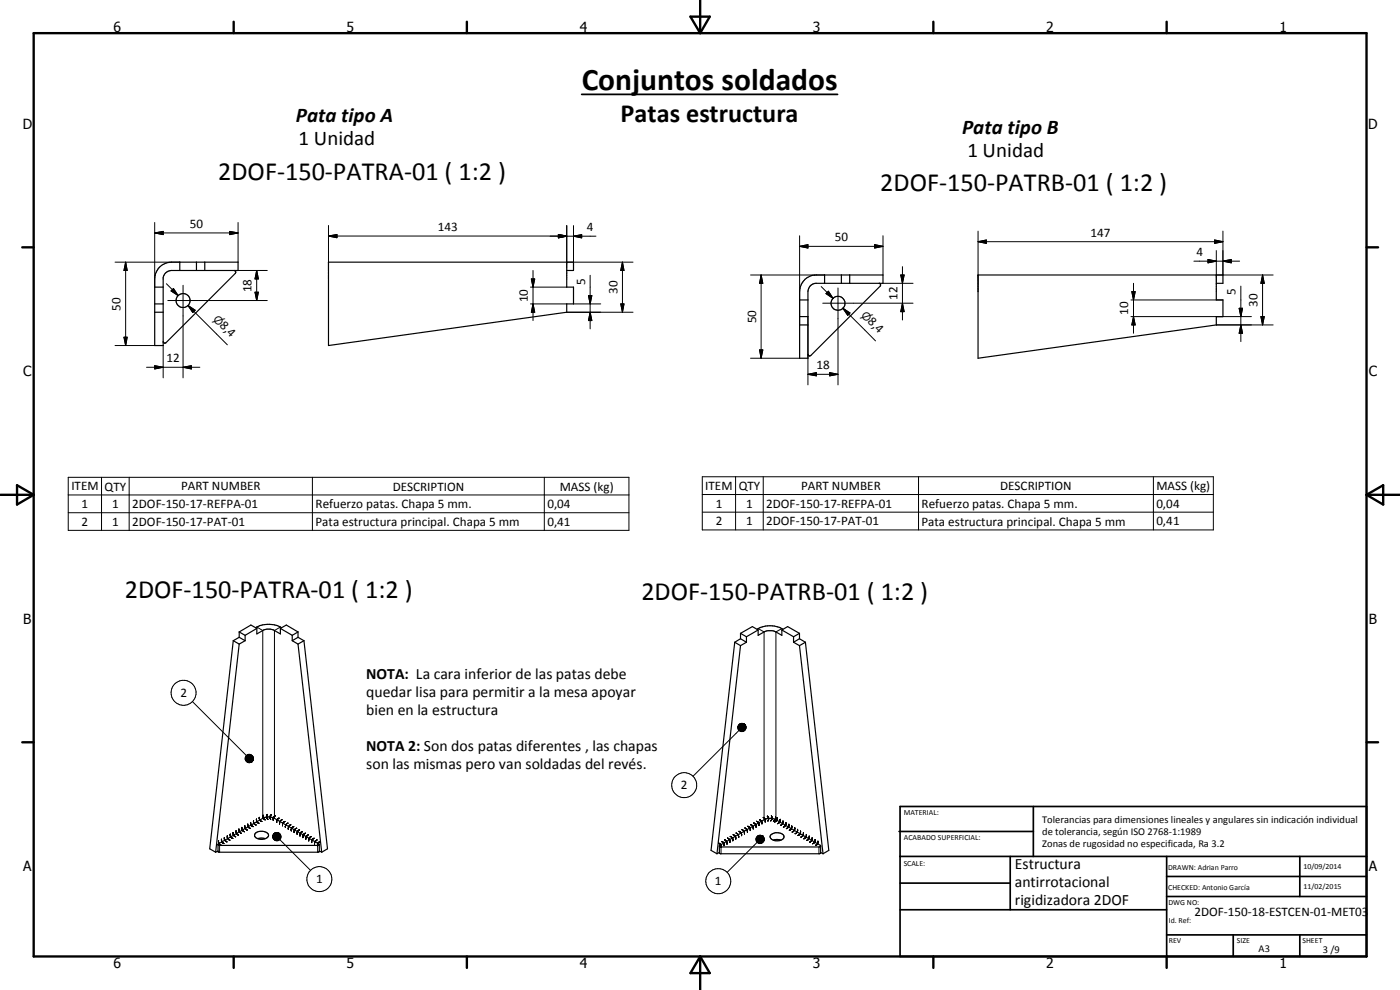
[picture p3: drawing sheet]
<svg xmlns="http://www.w3.org/2000/svg" width="420mm" height="297mm" viewBox="0 0 420 297" stroke-linecap="round" stroke-linejoin="round" font-family="sans-serif">
<g fill="none" stroke="#000" stroke-width=".3">
<path d="M34.5 78.7h19.5M37.7 78.7l.5 2.5h-1zM37.7 78.7v25M46.4 69.9l2.6-.5v1zM46.4 69.9h25M46.4 66.8v19.3M68.9 69.4l2.5 .5-2.5 .5zM71.4 66.8v11.9M98.6 70.8l2.5-.4v.9zM98.6 70.8h71.5M98.6 67.6v16.1M165.1 70.9h13.7"/>
<path d="M167.6 70.4l2.5 .4-2.5 .5zM167.6 70.4l2.5 .5-2.5 .5zM167.6 70.4v1l2.5-.6M167.6 70.4l2.5 .4M167.6 70.4l2.5 .5M170.1 67.6v11.1h19.9M172.1 70.9l2.5-.5v1zM172.1 67.7v11M186.8 78.7l.5 2.5h-1zM186.8 78.7v15M240 73.9l2.5-.5v1zM240 73.9h25"/>
<path d="M240 70.7v26.8M262.5 73.4l2.5 .5-2.5 .5zM265 70.7v11.8M293.5 72.5l2.5-.5v1zM293.5 72.5h73.5M293.5 69.3v18.2M358.3 78.4h13.7M362.5 77.9l2.5 .5-2.5 .5zM364.5 72l2.5 .5-2.5 .5zM365 75.2v7.3h17.1M367 78.4l2.5-.5v1zM367 69.3v13.2"/>
<path d="M49.9 85.1l3.6 3.6M50.4 90.2h29.8M51.3 87.3l.8-.7 1.4 2.1zM52.1 86.6l1.4 2.1-2.2-1.4zM54.9 85.6v27.8M56.4 91.7l2.2 1.4-.7 .7zM56.4 91.7l11.8 11.8M71.4 81.2h8.8M76.5 87.7h1l-.5 2.5zM77 81.2l.5 2.5h-1zM77 81.2v9M159.2 91.2h10.9"/>
<path d="M159.2 86.1h10.9M159.5 83.7h1l-.5 2.4zM160 91.2l.5 2.5h-1zM160 81.2v15M170.1 93.7h19.9M172.1 91.2h8.2M176.6 88.7h1l-.5 2.5zM177.1 93.7l.5 2.5h-1zM177.1 82.6v16.1M186.3 91.2h1l-.5 2.5zM225.2 82.5h22.3M228.4 82.5l.5 2.5h-.9z"/>
<path d="M228.4 82.5v25M242.5 95v20.5M246.5 86l3.5 3.5M246.9 91h27.1M247.9 88.1l.7-.7 1.4 2.1zM251.5 86.4v29.1M253 92.5l2.1 1.4-.7 .7zM253 92.5l1.8 1.7M253 92.5l9.8 9.8M265 85h9M270.3 82.5h1l-.5 2.5zM270.8 91l.5 2.5h-1z"/>
<path d="M270.8 80v16M339.4 95h36.2M339.4 90h27.6M339.7 87.5h1l-.5 2.5zM340.2 95l.5 2.5h-1zM340.2 85v15M365 97.5h17.1M371.9 92.5h1l-.5 2.5zM372.4 97.5l.5 2.5h-1zM372.4 85.9v16.6M378.4 95h1l-.5 2.5zM378.9 82.5l.5 2.5h-1z"/>
<path d="M378.9 82.5v15M34.5 103.7h11.9M37.2 101.2h1l-.5 2.5zM44 110.2h16M46.4 109.7l2.6 .5-2.6 .5zM49 103.7v9.7M54.9 110.2l2.5-.5v1zM225.2 107.5h14.8M228 105h.9l-.5 2.5zM242.5 112.3l2.5-.5v1zM242.5 112.3h9M249 111.8l2.5 .5-2.5 .5z"/>
<path d="M20.5 143.2h168.3v15.9h-168.3zM20.5 148.5h168.3M20.5 153.8h168.3M30.5 143.2v15.9M38.8 143.2v15.9M93.8 143.2v15.9M163.4 143.2v15.9M210.8 143h153.3v16h-153.3zM210.8 148.4h153.3M210.8 153.7h153.3M220.8 143v16M229.1 143v16"/>
<path d="M275.7 143v16M346.1 143v16M77.1 188.1l1.8 1.1v56.3M84.1 188.1l-1.7 1.1v56.3M227.5 188.6l1.8 1v56.4M234.6 188.6l-1.7 1v56.4M57.7 210.5l16.2 16.2M221.4 218.1l2.2-.7-2.2 .9zM221.4 218.3l2.2-.9-2.2 1.2zM221.4 218.6l2.2-1.2-2.1 1.4zM221.5 217.8l2.1-.4-2.2 .7zM221.5 218.8l2.1-1.4-2 1.7z"/>
<path d="M221.6 217.6l2-.2-2.1 .4zM221.6 219.1l2-1.7-1.7 1.8zM221.8 219.2l-13.8 13.7M221.8 217.3l.2-.1 1.6 .2zM221.8 217.3l1.8 .1-2 .2zM222 217.2l1.6 .2zM222.3 217.1l1.3 .3zM222.5 217l1.1 .4zM222.8 217l.8 .4zM223.1 217.1l.5 .3zM223.6 217.4l-1.5 2-.2-.2zM223.6 217.4l-1.3 2.1-.2-.1z"/>
<path d="M223.6 217.4l-1 2.1h-.3zM223.6 217.4l-.7 2.1h-.3zM223.6 217.4l-.5 2-.2 .1zM223.6 217.4l-.3 1.9-.2 .1zM223.6 217.4v1.7l-.3 .2zM223.6 217.4l.1 1.5-.1 .2zM223.6 217.4l.2 1.3-.1 .2zM223.6 217.4l.2 1.3zM223.6 217.4l.3 1zM223.6 217.4l.3 .7zM223.6 217.4l.2 .4zM223.6 217.4l.1 .2z"/>
<path d="M73.6 227.5l2.1 1-2.1-.7zM73.6 227.8l2.1 .7-2-.4zM73.6 227.3l2.1 1.2-2.1-1zM73.7 227l2 1.5-2.1-1.2zM73.7 228.1l2 .4-1.9-.2zM73.8 226.8l.2-.2 1.7 1.9zM73.8 226.8l1.9 1.7-2-1.5zM73.8 228.3l1.9 .2h-1.7zM74 228.5h1.7zM74 226.6l.2-.2 1.5 2.1zM74.2 228.6l1.5-.1-1.2 .3zM74.2 226.4h.3l1.2 2.1z"/>
<path d="M74.5 228.8l1.2-.3zM74.5 226.4l.2-.1 1 2.2zM74.7 228.9l1-.4zM74.7 226.3l.3 .1 .7 2.1zM75 228.8l.7-.3zM75 226.4h.3l.4 2.1zM75.3 228.8l.4-.3zM75.3 226.4l.2 .2 .2 1.9zM75.5 228.6l.2-.1zM75.5 226.6l.2 .1v1.8zM75.7 226.7l.2 .2-.2 1.6zM75.9 226.9l.1 .3-.3 1.3z"/>
<path d="M76 228l-.3 .5zM76 227.8l-.3 .7zM76 227.2l-.3 1.3zM76.1 227.5l-.4 1zM65.6 252.3l.1 .7 .7 .6M65.9 253.7v2M66.5 251.8l.2 .9 .5 .4M67.3 251.3l.1 .7 .7 .6M68.2 250.8l.1 .7 .7 .6M69.1 250.3l.1 .7 .7 .6M70 249.8l.1 .6 .6 .7M70.9 249.3l.1 .8 .6 .5"/>
<path d="M71.7 248.8l.1 .6 .7 .7M72.6 248.2l.1 .8 .7 .6M73.5 247.8l.2 .9 .5 .3M74.4 247.3v.6l.7 .6M75.2 246.8l.2 .8 .6 .4M76.1 246.3v.6l.8 .6M77 245.7v.7l.7 .6M77.8 245.2l.3 .9 .5 .4M79 244.6l.1 .9 .5 .5M80.2 244.3l-.2 .7 .4 .8M81.4 244.4l-.3 .6 .1 .9M82.2 250.1l-.3 .5z"/>
<path d="M82.2 250.1l-.3 .8zM82.2 250.1l-.3 1zM82.2 250.1l-.3 1.3zM82.2 250.1l-.2 1.5zM82.2 250.1v1.8l-.2-.3zM82.2 250.1l.2 2-.2-.2zM82.2 250.1l.4 2.1-.2-.1zM82.2 250.1l.7 2.2-.3-.1zM82.2 250.1l.9 2.2h-.2zM82.2 250.1l1.2 2.2h-.3zM82.2 250.1l1.4 2-.2 .2zM82.2 250.1l1.7 1.9-.3 .1z"/>
<path d="M82.2 250.1l1.9 1.7-.2 .2zM82.2 250.1l2 1.5-.1 .2zM82.2 250.1l2.1 1.2-.1 .3zM82.2 250.1l2.2 1-.1 .2zM82.2 250.1l2.1 .7 .1 .3zM82.2 250.1l2 .5 .1 .2zM82.2 250.1l1.9 .2 .1 .3zM82.2 250.1h1.7l.2 .2zM82.2 250.1l1.5-.2 .2 .2zM82.2 250.1l1.5-.2zM82.2 250.1l1.3-.2zM82.2 250.1l1-.3z"/>
<path d="M82.2 250.1l.8-.3zM82.2 250.1l.5-.2zM82.2 250.1l.3-.1zM82.6 244.8l-.5 .5-.1 .9M83.8 245.5l-.6 .4-.2 .9M84 251.9l9.2 9.3M84.7 246l-.7 .5-.1 .8M85.5 246.5l-.6 .6-.1 .7M86.4 247l-.6 .6-.1 .7M87.3 247.5l-.7 .6-.1 .7M88.2 248l-.6 .4-.2 .9M89.1 248.5l-.8 .6v.7"/>
<path d="M89.9 249l-.7 .6v.7M90.8 249.5l-.7 .6-.1 .7M91.6 250l-.6 .6-.1 .7M92.5 250.5l-.6 .6-.1 .7M93.4 251l-.7 .6v.7M94.3 251.5l-.6 .4-.2 .9M95.2 252l-.7 .6-.1 .7M96 252.5l-.5 .4-.2 .5v2.3M215.7 253l.7 .6v.7M216.4 254.1v2.1M216.6 252.5l.6 .6 .1 .6M217.4 252l.7 .6 .1 .7"/>
<path d="M218.3 251.5l.7 .6v.7M219.1 251l.8 .6v.7M220 250.4l.2 .2a.99 .99 0 0 1 .6 1.2M220.9 249.9l.7 .7 .1 .6M221.8 249.4l.7 .7v.6M222.7 248.9l.6 .7 .1 .6M223.6 248.4l.6 .6 .1 .7M224.4 247.9l.6 .4 .2 .9M225.3 247.4l.7 .6v.7M226.2 246.9l.7 .6v.7M226.9 251.6l2.1-.6-2.1 .9zM226.9 251.9l2.1-.9-2.1 1.1z"/>
<path d="M226.9 252.1l2.1-1.1-2 1.4zM227 251.3l2-.3-2.1 .6zM227 252.4l2-1.4-1.9 1.6zM227 246.4l.6 .4 .2 .9M227.1 251.1l1.9-.1-2 .3zM227.1 252.6l1.9-1.6-1.7 1.8zM227.2 252.7l-9 9M227.3 250.9l.2-.2 1.5 .3zM227.3 250.9l1.7 .1-1.9 .1zM227.5 250.7l1.5 .3zM227.7 250.7l1.3 .3zM227.9 245.9l.7 .6 .1 .7"/>
<path d="M228 250.6l1 .4zM228.2 250.6l.8 .4zM228.5 250.7l.5 .3zM229 251l-1.5 2-.2-.2zM229 251l-1.2 2.1-.3-.1zM229 251l-1 2.1h-.2zM229 251l-.7 2.1h-.3zM229 251l-.4 2-.3 .1zM229 251l-.2 1.9-.2 .1zM229 251v1.7l-.2 .2zM229 251l.2 1.5-.2 .2zM229 251l.3 1.2-.1 .3z"/>
<path d="M229 251l.3 1.2zM229 251l.4 1zM229 251l.3 .7zM229 251l.3 .4zM229 251l.1 .2zM229.1 245.2l.5 .5v.9M230.3 244.9l.4 .8-.2 .6M231.5 244.8l.2 .9-.4 .6M232.7 245.1v.6l-.6 .7M233.2 245.3a1.1 1.1 0 0 1-.7 1.3M234.1 245.8l-.1 .7-.6 .6M235 246.3l-.2 .9-.5 .4"/>
<path d="M235.9 246.8l-.1 .7-.7 .7M236.8 247.3l-.1 .7-.7 .6M237.6 247.8v.7l-.7 .6M238.5 248.3l-.1 .7-.7 .6M239.3 248.8v.8l-.7 .5M240.2 249.3v.8l-.7 .6M241.1 249.9l-.2 .8-.5 .5M242 250.4l-.1 .7-.7 .6M242.9 250.9l-.1 .6-.7 .6M243.7 251.4l-.2 .9-.5 .3M244.6 251.9l-.1 .7-.6 .6M245.5 252.4l-.2 .9-.5 .4"/>
<path d="M245.8 254.1v2.1"/>
<circle cx="55.1" cy="207.9" r="3.8"/>
<circle cx="205.3" cy="235.6" r="3.8"/>
<circle cx="95.8" cy="263.8" r="3.7"/>
<circle cx="215.5" cy="264.4" r="3.8"/>
</g>
<g fill="none" stroke="#000" stroke-width=".35">
<path d="M54 78.7v2.5M59 78.7v2.5M61.5 78.7v2.5M170.1 78.7v7.4h2v5.1h-2v2.5l-71.5 10v-25h73.5v2.5h-2M46.4 86.1h2.6M46.4 91.2h2.6M46.4 93.7h2.6M47.7 80.3a5.4 5.4 0 0 1 3.8-1.6h19.9v2.5h-19.9a2.57 2.57 0 0 0-2.5 2.1v20.4h-2.6v-20l.3-1.6zM70.3 81.2l.4 .2-.1 .6-20.8 20.8-.5 .2-.3-.4M240 90h2.5M240 95h2.5M240 97.5h2.5"/>
<path d="M241.6 83.8l1.8-1.1 1.6-.2h20v2.5h-20.4a2.57 2.57 0 0 0-2.1 2.5v20h-2.5v-20a5.4 5.4 0 0 1 1.6-3.7zM247.5 82.5v2.5M252.5 82.5v2.5M255 82.5v2.5M263.9 85l.4 .4-.2 .5-20.7 20.7-.5 .2-.4-.5M365 82.5v7.5h2v5h-2v2.5l-71.5 10v-25h73.5v2.5h-2M70 192.2l1.8 1.1M70 192.2l-7.1 62.5 1.8 1M71.8 189.6l1.8 1M71.8 189.6v1.6M71.8 191.2l1.8 1M71.8 191.2l-1.8 1"/>
<path d="M71.8 193.3l-7.1 62.4M73.6 190.6v1.6M73.6 192.2l-1.8 1.1M76.7 188.3a7.9 7.9 0 0 1 7.8 0M77.1 188.6v1.6a5.1 5.1 0 0 1 4.7-1.3l2.3 1.3v-1.6M77.1 188.6l-3.5 2M77.1 188.6l-1.8-1.1-3.5 2.1M84.1 188.6l1.8-1.1 3.5 2.1M84.1 188.6l3.6 2M87.7 190.6v1.6M87.7 192.2l1.7 1.1M89.4 189.6l-1.7 1"/>
<path d="M89.4 189.6v1.6M89.4 191.2l-1.7 1M89.4 191.2l1.8 1M89.4 193.3l7.2 62.4M91.2 192.2l-1.8 1.1M91.2 192.2l7.1 62.5-1.7 1M220.5 192.7l1.7 1M220.5 192.7l-7.1 62.4 1.8 1.1M222.2 190l1.8 1.1M222.2 190v1.6M222.2 191.6l1.8 1.1M222.2 191.6l-1.7 1.1"/>
<path d="M222.2 193.7l-7 62.5M224 191.1v1.6M224 192.7l-1.8 1M227.2 188.8a7.7 7.7 0 0 1 7.8 0M227.5 189v1.6l1.8-1a4 4 0 0 1 3.6 0l1.7 1v-1.6M227.5 189l-3.5 2.1M227.5 189l-1.7-1-3.6 2M234.6 189l1.8-1 3.5 2M234.6 189l3.6 2.1M238.2 191.1v1.6M238.2 192.7l1.7 1M239.9 190l-1.7 1.1"/>
<path d="M239.9 190v1.6M239.9 191.6l-1.7 1.1M239.9 191.6l1.8 1.1M239.9 193.7l7.1 62.5M241.7 192.7l-1.8 1M241.7 192.7l7 62.4-1.7 1.1M65.4 255.3l-.7 .4M65.5 253.3l13.6-7.9a3.7 3.7 0 0 1 3.3 .1l13.4 7.8v2.2l-.3 .2h-29.8l-.3-.2zM76.7 250a2.68 2.68 0 0 1 3.9 .5 2.37 2.37 0 0 1-3.5 1 .9 .9 0 0 1-.4-1.5zM77.4 251.6l.9-.1 1.3 .1M95.8 255.3l.8 .4M95.8 253.4l-.3 .3h-29.8l-.3-.3"/>
<path d="M215.9 255.8l-.7 .4M215.9 253.9l.3 .2h29.7l.4-.2M215.9 253.7l13.7-7.9a4 4 0 0 1 3.3 .2l13.3 7.6 .1 2.3-.4 .3h-29.7l-.3-.3zM231.3 250.5a2.64 2.64 0 0 1 4 .5 2.11 2.11 0 0 1-3.2 1.1l-.3-.1a.87 .87 0 0 1-.7-.6 .87 .87 0 0 1 .2-.9zM232.1 252.1l.9-.2 1.3 .2M246.3 255.8l.7 .4"/>
<circle cx="55" cy="90.2" r="2.1"/>
<circle cx="251.5" cy="91" r="2.1"/>
</g>
<g fill="none" stroke="#000" stroke-width=".71">
<path d="M10.1 9.9h400v277.1h-400zM70.1 6.5v3.4M140.1 6.5v3.4M207.2 5h5.8l-2.9 4.9zM210.1 0v9.9M280.1 6.5v3.4M350.1 6.5v3.4M6.7 74.2h3.4M410.1 74.2h3.5M.1 148.5h10M5.1 145.6l5 2.9-5 2.9zM410.1 148.5h10"/>
<path d="M410.1 148.5l5-2.9v5.8zM6.7 222.7h3.4M410.1 222.7h3.5M70.1 287v3.4M140.1 287v3.4M210.1 287v10M210.1 287l2.9 5h-5.8zM280.1 287v3.4M350.1 287v3.4"/>
</g>
<g fill="none" stroke="#000" stroke-width=".51">
<path d="M269.8 249.5h40.3M270.1 242h140v45h-140zM270.1 257h140M303.2 257v16M310.1 242v15M350.1 257v30M390.1 257v12M270.1 265h33.1M270.1 273h80M350.1 269h60M350.1 263h60M350.1 280.5h60"/>
<path d="M370.1 280.5v6.5M390.1 280.5v6.5"/>
</g>
<g fill="#000">
<path d="M46.4 69.9l2.6-.5v1zM68.9 69.4l2.5 .5-2.5 .5zM98.6 70.8l2.5-.4v.9zM167.6 70.4l2.5 .4-2.5 .5zM167.6 70.4l2.5 .5-2.5 .5zM172.1 70.9l2.5-.5v1zM240 73.9l2.5-.5v1zM262.5 73.4l2.5 .5-2.5 .5zM293.5 72.5l2.5-.5v1zM362.5 77.9l2.5 .5-2.5 .5zM364.5 72l2.5 .5-2.5 .5zM367 78.4l2.5-.5v1z"/>
<path d="M37.7 78.7l.5 2.5h-1zM52.1 86.6l1.4 2.1-2.2-1.4zM56.4 91.7l2.2 1.4-.7 .7zM76.5 87.7h1l-.5 2.5zM77 81.2l.5 2.5h-1zM159.5 83.7h1l-.5 2.4zM160 91.2l.5 2.5h-1zM176.6 88.7h1l-.5 2.5zM177.1 93.7l.5 2.5h-1zM186.3 91.2h1l-.5 2.5zM186.8 78.7l.5 2.5h-1zM228.4 82.5l.5 2.5h-.9z"/>
<path d="M247.9 88.1l.7-.7 1.4 2.1zM253 92.5l2.1 1.4-.7 .7zM270.3 82.5h1l-.5 2.5zM270.8 91l.5 2.5h-1zM339.7 87.5h1l-.5 2.5zM340.2 95l.5 2.5h-1zM371.9 92.5h1l-.5 2.5zM372.4 97.5l.5 2.5h-1zM378.4 95h1l-.5 2.5zM378.9 82.5l.5 2.5h-1zM37.2 101.2h1l-.5 2.5zM46.4 109.7l2.6 .5-2.6 .5z"/>
<path d="M54.9 110.2l2.5-.5v1zM228 105h.9l-.5 2.5zM242.5 112.3l2.5-.5v1zM249 111.8l2.5 .5-2.5 .5zM223.1 217.1l.5 .3zM222.8 217l.8 .4zM222.5 217l1.1 .4zM222.3 217.1l1.3 .3zM222 217.2l1.6 .2zM221.8 217.3l.2-.1 1.6 .2zM221.8 217.3l1.8 .1-2 .2zM221.5 217.8l2.1-.4-2.2 .7z"/>
<path d="M221.4 218.1l2.2-.7-2.2 .9zM221.4 218.3l2.2-.9-2.2 1.2zM221.4 218.6l2.2-1.2-2.1 1.4zM221.5 218.8l2.1-1.4-2 1.7zM221.6 219.1l2-1.7-1.7 1.8zM223.6 217.4l-1.5 2-.2-.2zM223.6 217.4l-1.3 2.1-.2-.1zM223.6 217.4l-1 2.1h-.3zM223.6 217.4l-.7 2.1h-.3zM223.6 217.4l-.5 2-.2 .1zM223.6 217.4v1.7l-.3 .2zM223.6 217.4l.1 1.5-.1 .2z"/>
<path d="M223.6 217.4l.2 1.3-.1 .2zM223.6 217.4l.2 1.3zM223.6 217.4l.3 1zM223.6 217.4l.3 .7zM223.6 217.4l.2 .4zM223.6 217.4l.1 .2zM76 228l-.3 .5zM76 227.8l-.3 .7zM76.1 227.5l-.4 1zM76 227.2l-.3 1.3zM75.9 226.9l.1 .3-.3 1.3zM75.7 226.7l.2 .2-.2 1.6z"/>
<path d="M75.5 226.6l.2 .1v1.8zM75 226.4h.3l.4 2.1zM74.7 226.3l.3 .1 .7 2.1zM74.5 226.4l.2-.1 1 2.2zM74.2 226.4h.3l1.2 2.1zM74 226.6l.2-.2 1.5 2.1zM73.8 226.8l.2-.2 1.7 1.9zM73.8 226.8l1.9 1.7-2-1.5zM73.7 227l2 1.5-2.1-1.2zM73.6 227.3l2.1 1.2-2.1-1zM73.6 227.5l2.1 1-2.1-.7zM73.6 227.8l2.1 .7-2-.4z"/>
<path d="M73.8 228.3l1.9 .2h-1.7zM74 228.5h1.7zM74.2 228.6l1.5-.1-1.2 .3zM74.5 228.8l1.2-.3zM74.7 228.9l1-.4zM75 228.8l.7-.3zM75.3 228.8l.4-.3zM75.5 228.6l.2-.1zM82.2 250.1l-.3 .5zM82.2 250.1l-.3 .8zM82.2 250.1l-.3 1zM82.2 250.1l-.3 1.3z"/>
<path d="M82.2 250.1l-.2 1.5zM82.2 250.1v1.8l-.2-.3zM82.2 250.1l.2 2-.2-.2zM82.2 250.1l.7 2.2-.3-.1zM82.2 250.1l.9 2.2h-.2zM82.2 250.1l1.2 2.2h-.3zM82.2 250.1l1.4 2-.2 .2zM82.2 250.1l1.7 1.9-.3 .1zM82.2 250.1l1.9 1.7-.2 .2zM82.2 250.1l2 1.5-.1 .2zM82.2 250.1l2.1 1.2-.1 .3zM82.2 250.1l2.2 1-.1 .2z"/>
<path d="M82.2 250.1l2.1 .7 .1 .3zM82.2 250.1l2 .5 .1 .2zM82.2 250.1h1.7l.2 .2zM82.2 250.1l1.5-.2 .2 .2zM82.2 250.1l1.5-.2zM82.2 250.1l1.3-.2zM82.2 250.1l1-.3zM82.2 250.1l.8-.3zM82.2 250.1l.5-.2zM82.2 250.1l.3-.1zM228.5 250.7l.5 .3zM228.2 250.6l.8 .4z"/>
<path d="M228 250.6l1 .4zM227.7 250.7l1.3 .3zM227.5 250.7l1.5 .3zM227.3 250.9l.2-.2 1.5 .3zM227.3 250.9l1.7 .1-1.9 .1zM227 251.3l2-.3-2.1 .6zM226.9 251.6l2.1-.6-2.1 .9zM226.9 251.9l2.1-.9-2.1 1.1zM226.9 252.1l2.1-1.1-2 1.4zM227 252.4l2-1.4-1.9 1.6zM227.1 252.6l1.9-1.6-1.7 1.8zM229 251l-1.5 2-.2-.2z"/>
<path d="M229 251l-1.2 2.1-.3-.1zM229 251l-1 2.1h-.2zM229 251l-.7 2.1h-.3zM229 251l-.4 2-.3 .1zM229 251v1.7l-.2 .2zM229 251l.2 1.5-.2 .2zM229 251l.3 1.2-.1 .3zM229 251l.3 1.2zM229 251l.4 1zM229 251l.3 .7zM229 251l.3 .4zM229 251l.1 .2z"/>
</g>
<path d="M174.6 28.3h76.8" fill="none" stroke="#000" stroke-width=".53"/>
<path d="M221.5 217.6h2.1M223.3 217.4v2M75.5 226.4v2.1M82.2 250.4h2M82.4 250.1v2.1M228.8 251v2" fill="none" stroke="#000" stroke-width=".42"/>
<path d="M73.7 228.3h2M227 251.1h2" fill="none" stroke="#000" stroke-width=".38"/>
<text font-size="9.4" x="174.6" y="27">Conjuntos soldados</text>
<g font-size="7.9">
<text x="186.3" y="36.5">Patas estructura</text>
<text x="65.5" y="53.9">2DOF-150-PATRA-01 ( 1:2 )</text>
<text x="264.2" y="57.4">2DOF-150-PATRB-01 ( 1:2 )</text>
<text x="37.5" y="179.5">2DOF-150-PATRA-01 ( 1:2 )</text>
<text x="192.5" y="180">2DOF-150-PATRB-01 ( 1:2 )</text>
</g>
<g font-size="6.3">
<text x="88.8" y="36.6">Pata tipo A</text>
<text x="288.7" y="40.3">Pata tipo B</text>
<text x="89.6" y="43.4">1 Unidad</text>
<text x="290.3" y="47">1 Unidad</text>
</g>
<g font-size="4.7">
<text x="109.9" y="203.7">NOTA: La cara inferior de las patas debe</text>
<text x="109.9" y="209.1">quedar lisa para permitir a la mesa apoyar</text>
<text x="109.9" y="214.5">bien en la estructura</text>
<text x="109.9" y="225.3">NOTA 2: Son dos patas diferentes , las chapas</text>
<text x="109.9" y="230.7">son las mismas pero van soldadas del revés.</text>
<text x="304.6" y="260.7">Estructura</text>
<text x="304.6" y="266.1">antirrotacional</text>
<text x="304.6" y="271.5">rigidizadora 2DOF</text>
</g>
<g font-size="4.2">
<text x="34" y="9.6">6</text>
<text x="104" y="9.6">5</text>
<text x="174" y="9.6">4</text>
<text x="244" y="9.6">3</text>
<text x="314" y="9.6">2</text>
<text x="384" y="9.6">1</text>
<text x="6.8" y="38.7">D</text>
<text x="410.6" y="38.7">D</text>
<text x="7" y="112.9">C</text>
<text x="410.8" y="112.9">C</text>
<text x="7" y="187.1">B</text>
<text x="410.8" y="187.1">B</text>
<text x="7" y="261.4">A</text>
<text x="410.8" y="261.4">A</text>
<text x="34" y="290.4">6</text>
<text x="104" y="290.4">5</text>
<text x="174" y="290.4">4</text>
<text x="244" y="290.4">3</text>
<text x="314" y="290.4">2</text>
<text x="384" y="290.4">1</text>
</g>
<g font-size="3.9">
<text x="57" y="68.4">50</text>
<text x="131.4" y="69.3">143</text>
<text x="176.1" y="69.4">4</text>
<text x="327.3" y="71">147</text>
<text x="250.5" y="72.3">50</text>
<text x="359.1" y="76.9">4</text>
<text x="75.5" y="87.7" transform="rotate(-90 75.5 87.7)">18</text>
<text x="175.6" y="85.4" transform="rotate(-90 175.6 85.4)">5</text>
<text x="185.3" y="88.2" transform="rotate(-90 185.3 88.2)">30</text>
<text x="370.8" y="88.6" transform="rotate(-90 370.8 88.6)">5</text>
<text x="36.2" y="93.2" transform="rotate(-90 36.2 93.2)">50</text>
<text x="158.4" y="90.7" transform="rotate(-90 158.4 90.7)">10</text>
<text x="269.3" y="90" transform="rotate(-90 269.3 90)">12</text>
<text x="338.6" y="94.5" transform="rotate(-90 338.6 94.5)">10</text>
<text x="377.4" y="92" transform="rotate(-90 377.4 92)">30</text>
<text x="65.7" y="97.9" transform="rotate(45 65.7 97.9)">8,4</text>
<text x="226.9" y="97" transform="rotate(-90 226.9 97)">50</text>
<text x="260.2" y="96.7" transform="rotate(45 260.2 96.7)">8,4</text>
<text x="50" y="108.7">12</text>
<text x="245" y="110.8">18</text>
<text x="21.4" y="147.2">ITEM</text>
<text x="31.4" y="147.2">QTY</text>
<text x="54.3" y="147.2">PART NUMBER</text>
<text x="117.8" y="147.2">DESCRIPTION</text>
<text x="168" y="147.3">MASS (kg)</text>
<text x="211.7" y="147">ITEM</text>
<text x="221.7" y="147">QTY</text>
<text x="240.4" y="147">PART NUMBER</text>
<text x="300.2" y="147">DESCRIPTION</text>
<text x="347" y="147.1">MASS (kg)</text>
<text x="24.5" y="152.4">1</text>
<text x="33.6" y="152.4">1</text>
<text x="39.7" y="152.4">2DOF-150-17-REFPA-01</text>
<text x="94.7" y="152.5">Refuerzo patas. Chapa 5 mm.</text>
<text x="164.3" y="152.4">0,04</text>
<text x="214.8" y="152.3">1</text>
<text x="223.9" y="152.3">1</text>
<text x="230" y="152.3">2DOF-150-17-REFPA-01</text>
<text x="276.6" y="152.4">Refuerzo patas. Chapa 5 mm.</text>
<text x="347" y="152.3">0,04</text>
<text x="24.5" y="157.8">2</text>
<text x="33.6" y="157.8">1</text>
<text x="39.7" y="157.8">2DOF-150-17-PAT-01</text>
<text x="94.7" y="157.9">Pata estructura principal. Chapa 5 mm</text>
<text x="164.3" y="157.8">0,41</text>
<text x="214.8" y="157.6">2</text>
<text x="223.9" y="157.6">1</text>
<text x="230" y="157.6">2DOF-150-17-PAT-01</text>
<text x="276.6" y="157.7">Pata estructura principal. Chapa 5 mm</text>
<text x="347" y="157.6">0,41</text>
<text x="54.1" y="209.1">2</text>
<text x="204.4" y="236.9">2</text>
<text x="94.9" y="265">1</text>
<text x="214.6" y="265.6">1</text>
<text x="358.5" y="275">2DOF-150-18-ESTCEN-01-MET03</text>
</g>
<g font-size="3.3">
<text x="63.7" y="95.9" transform="rotate(45 63.7 95.9)">⌀</text>
<text x="258.3" y="94.7" transform="rotate(45 258.3 94.7)">⌀</text>
</g>
<g font-size="3.1">
<text x="312.7" y="246.8">Tolerancias para dimensiones lineales y angulares sin indicación individual</text>
<text x="312.7" y="250.4">de tolerancia, según ISO 2768-1:1989</text>
<text x="312.7" y="254">Zonas de rugosidad no especificada, Ra 3.2</text>
<text x="377.7" y="285.6">A3</text>
<text x="397" y="285.9">3 /9</text>
</g>
<g font-size="2.4">
<text x="271.2" y="244.4">MATERIAL:</text>
<text x="271.3" y="252">ACABADO SUPERFICIAL:</text>
<text x="271.2" y="259.7">SCALE:</text>
<text x="350.6" y="261">DRAWN: Adrian Parro</text>
<text x="391.2" y="260.6">10/09/2014</text>
<text x="350.6" y="267.1">CHECKED: Antonio García</text>
<text x="391.2" y="266.7">11/02/2015</text>
<text x="350.6" y="271.4">DWG NO:</text>
<text x="350.8" y="276.9">Id. Ref:</text>
<text x="350.8" y="282.8">REV</text>
<text x="371.2" y="282.9">SIZE</text>
<text x="390.9" y="282.9">SHEET</text>
</g>
</svg>
